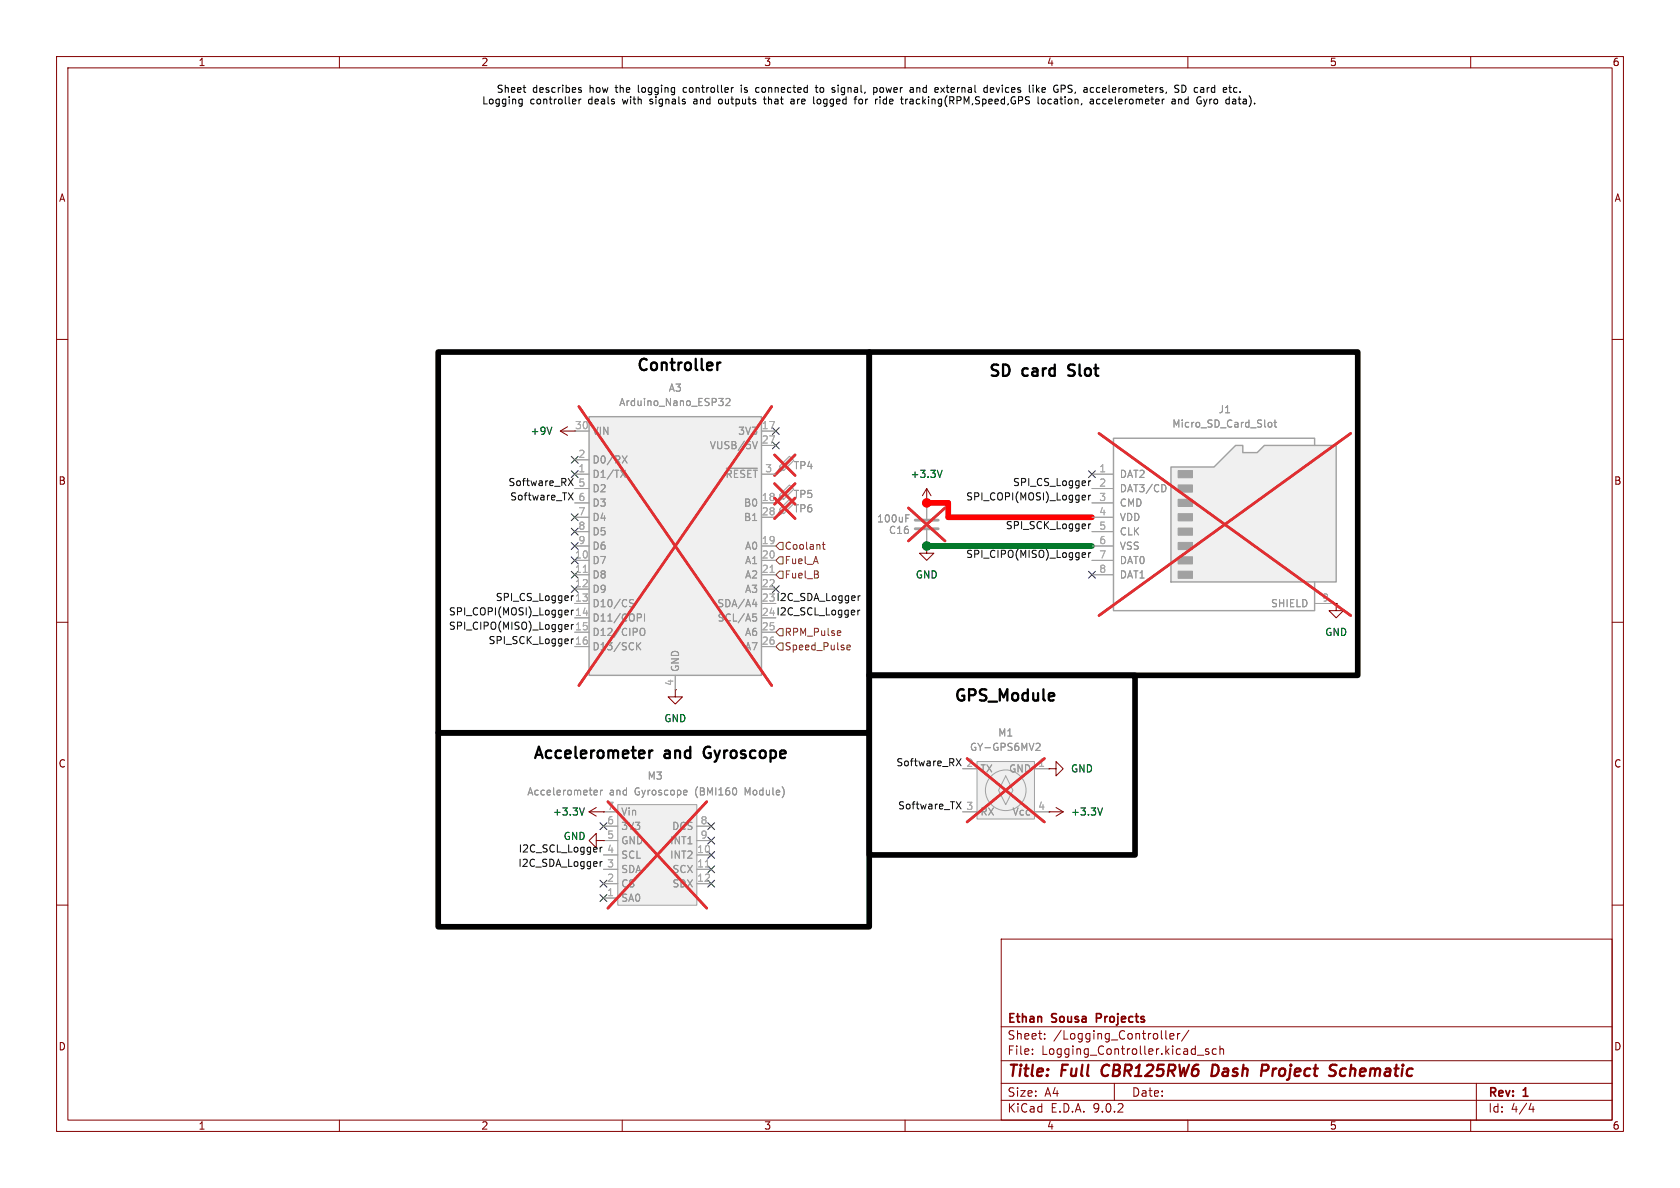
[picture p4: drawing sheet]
<svg xmlns="http://www.w3.org/2000/svg" width="297mm" height="210mm" viewBox="0 0 297 210" stroke-linecap="round" stroke-linejoin="round" font-family="sans-serif">
<g fill="none" stroke="#840000" stroke-width=".18">
<path d="M10 10h277v190h-277zM12 12h273v186h-273zM60 10v2M110 10v2M160 10v2M210 10v2M260 10v2M10 60h2M99.1 76.2l1.2 .8M99.1 76.2h2.5M100.3 75.4l-1.2 .8M285 60h2"/>
<path d="M10 110h2M285 110h2M119.4 121.9v1.3h1.2l-1.2 1.3-1.3-1.3h1.3M185.4 135.9h1.3v-1.3l1.3 1.3-1.3 1.3v-1.3M185.4 135.9h.1M185.4 143.5h.1M185.4 143.5h2.6M186.7 142.7l1.3 .8M188 143.5l-1.3 .8M10 160h2M177 166h108v32h-108zM285 160h2"/>
<path d="M60 198v2M110 198v2M160 198v2M177 194.5h108M177 191.5h108M177 187.5h108M177 181.5h108M182.5 186.3v.1M182.5 185.5v.1M184.7 183.6v.1M184.7 182.8v.1M197 191.5v3"/>
<path d="M206.1 182.2v1.3l.2 .2M206.8 183.2l.7-.1v-.3l-.5-.1-.2 .2 .1 .7h.6M208.2 182.7v1M208.6 182.7l-.3 .1-.1 .2M210 198v2M210.2 182.1l-1.3 2M211.7 186.5h1.1M213.7 185.5l-.4-.1-.2 .2 .1 .2 .5 .2v.3h-.6M215 185.5l-.4-.1-.3 .3v.4l.2 .2h.5M215.7 185.5l.2-.1 .3 .1 .1 .9M215.7 184.9v1.5M260 198v2"/>
<path d="M261 191.5v6.5M270.7 195l-.4 1.1h.9M271 195.6v1"/>
</g>
<path d="M195 188.5a1.27 1.27 0 0 0 0 1.6M215.2 188.3l-.8-.1-.2 2h.4l.5-.3M223.2 188.2l.9 .1a.58 .58 0 0 1-.3 1h-.8M236 189.4a.44 .44 0 0 1 0 .6M236 188.2l.3 .1M237.8 188.9a.66 .66 0 0 0-.9 .4v.7l.3 .2h.4" fill="none" stroke="#840000" stroke-width=".4"/>
<path d="M193.8 180h.6M194.4 179.2h-.6v1.5" fill="none" stroke="#840000" stroke-width=".3"/>
<path d="M97.6 75.5l-.5 1.3M194.9 142.8l-.4 1.3" fill="none" stroke="#006464" stroke-width=".18"/>
<path d="M172.7 134.6h10.2v10.2h-10.2z" fill="#f0f0f0"/>
<g fill="none" stroke="#a1a1a1" stroke-width=".18">
<path d="M170.2 135.9h2.5M172.7 134.6h10.2v10.2h-10.2zM177.8 137.2l1.3 2.5-1.3 2.5-1.3-2.5zM182.9 135.9h2.5M170.2 143.5h2.5M182.9 143.5h2.5"/>
<circle cx="177.8" cy="139.7" r="3.6"/>
</g>
<path d="M183.3 131.4l.5 .1 .1 .3-.8 .9h.8" fill="none" stroke="#989898" stroke-width=".18"/>
<path d="M171 134.1l13.6 11.2M184.6 134.1l-13.6 11.2" fill="none" stroke="#e12e31" stroke-width=".46"/>
<path d="M109.2 142.2h14v17.8h-14z" fill="#f0f0f0"/>
<g fill="none" stroke="#a1a1a1" stroke-width=".18">
<path d="M106.7 143.5h2.5M106.7 146.1h2.5M106.7 148.6h2.5M106.7 151.1h2.5M106.7 153.7h2.5M106.7 156.2h2.5M106.7 158.8h2.5M109.2 142.2h14v17.8h-14zM123.2 146.1h2.5M123.2 148.6h2.5M123.2 151.1h2.5M123.2 153.7h2.5"/>
<path d="M123.2 156.2h2.5"/>
</g>
<path d="M124.7 153.3h.7" fill="none" stroke="#aaa" stroke-width=".18"/>
<path d="M105.1 139.7h.3l.2 .3-.6 .1M106.2 139.7v.8M106.5 139.7l-.3 .2M121.4 139.7l.1 .3-.6 .1M105.1 140.5h.5" fill="none" stroke="#989898" stroke-width=".18"/>
<path d="M107.5 141.7l17.4 18.8M124.9 141.7l-17.4 18.8" fill="none" stroke="#e12e31" stroke-width=".46"/>
<path d="M207 82.6h7.6l3.8-3.9h1.3v1.3h2.5l1.3-1.3h12.7v24.2h-29.2z" fill="#f0f0f0"/>
<path d="M232.4 78.7v-1.2h-35.6v30.5h35.6v-5.1M207 82.6h7.6l3.8-3.9h1.3v1.3h2.5l1.3-1.3h12.7v24.2h-29.2z" fill="none" stroke="#a1a1a1" stroke-width=".25"/>
<g fill="#a1a1a1" stroke="#a1a1a1" stroke-width=".18">
<path d="M208.3 83.2h2.5v1.3h-2.5z"/>
<path d="M208.3 85.7h2.5v1.3h-2.5z"/>
<path d="M208.3 88.3h2.5v1.2h-2.5z"/>
<path d="M208.3 90.8h2.5v1.3h-2.5z"/>
<path d="M208.3 93.3h2.5v1.3h-2.5z"/>
<path d="M208.3 95.9h2.5v1.3h-2.5z"/>
<path d="M208.3 98.4h2.5v1.3h-2.5z"/>
<path d="M208.3 101h2.5v1.2h-2.5z"/>
</g>
<path d="M193 83.8h3.8M193 86.4h3.8M193 88.9h3.8M193 91.4h3.8M193 94h3.8M193 96.5h3.8M193 99.1h3.8M193 101.6h3.8M232.4 106.7h3.8" fill="none" stroke="#a1a1a1" stroke-width=".18"/>
<path d="M224.3 74.7h.3l.3 .2-.2 .5h-.4M225.2 74.7h.5M225.4 74.2v1.1l.3 .2M205.9 85.7l.2 .5-.2 .7" fill="none" stroke="#989898" stroke-width=".18"/>
<path d="M194.3 76.6l44.5 32.2M238.8 76.6l-44.5 32.2" fill="none" stroke="#e12e31" stroke-width=".46"/>
<path d="M236.2 106.7v1.3h1.3l-1.3 1.2-1.3-1.2h1.3M236.2 106.7h.1M105.4 148.6v-1.3l-1.3 1.3 1.3 1.3v-1.3h1.3M106.7 148.6h.1" fill="none" stroke="#840000" stroke-width=".18"/>
<path d="M137.8 82.4l1.8-1.8 .7 .8-1.7 1.8z" fill="#f0f0f0"/>
<path d="M137.9 82.6l.5 .5-1.2 .7z" fill="#a1a1a1" stroke="#a1a1a1" stroke-width=".18"/>
<path d="M137.2 83.8h.1M137.8 82.4l1.8-1.8 .7 .8-1.7 1.8z" fill="none" stroke="#a1a1a1" stroke-width=".18"/>
<path d="M136.9 80.4l3.7 3.6M140.6 80.4l-3.7 3.6" fill="none" stroke="#e12e31" stroke-width=".46"/>
<path d="M104.1 73.7h30.5v45.7h-30.5z" fill="#f0f0f0"/>
<path d="M104.1 73.7h30.5v45.7h-30.5z" fill="none" stroke="#a1a1a1" stroke-width=".25"/>
<g fill="none" stroke="#a1a1a1" stroke-width=".18">
<path d="M101.6 76.2h2.5M134.6 76.2h2.6M134.6 78.7h2.6M101.6 81.3h2.5M101.6 83.8h2.5M101.6 86.4h2.5M101.6 88.9h2.5M101.6 91.4h2.5M101.6 94h2.5M101.6 96.5h2.5M101.6 99.1h2.5M134.6 83.8h2.6"/>
<path d="M134.6 88.9h2.6M134.6 91.4h2.6M134.6 96.5h2.6M134.6 99.1h2.6M163.8 88.9v2.8M163.8 93.7v2.8M101.6 101.6h2.5M101.6 104.1h2.5M101.6 106.7h2.5M101.6 109.2h2.5M101.6 111.8h2.5M101.6 114.3h2.5"/>
<path d="M119.4 119.4v2.5M134.6 101.6h2.6M134.6 104.1h2.6M134.6 111.8h2.6M134.6 114.3h2.6"/>
</g>
<g fill="none" stroke="#989898" stroke-width=".18">
<path d="M127.1 70.4h.7l-.4 .5M127.6 70.9l.2 .3v.3l-.2 .2M128.3 70.6l.5-.2 .3 .4-.8 .9h.8M133 78l.5 1.3 .4-1.3M109.7 83.1l.9 1.3M110 80.6l.9 1.3M110.6 83.1l-.9 1.3M110.9 80.6l-.9 1.3M128.4 82.8h5.5M160.1 91.6h.5M160.1 91h.6M111.3 106.5l.6 .2 .1 .3-.2 .3-.5-.1"/>
<path d="M112 106.1l-.5-.1-.2 .1M112.7 114.2l.6 .7M113.2 108.5l.2 .3-.1 .3-.1 .1M113.2 111.3l.3-.2a.43 .43 0 0 1 .5 .4v.4a.43 .43 0 0 1-.3 .4 .43 .43 0 0 1-.5-.1M113.3 113.6l-.8 .7M113.9 108.5v1.3M133 106.8h.8M133.1 108.5h.6M133.2 109h.3l.3 .3-.2 .4-.4 .1M133.6 106.4v.9"/>
</g>
<path d="M103.1 101.2h.7M136.1 101.2h.8" fill="none" stroke="#aaa" stroke-width=".18"/>
<path d="M102.3 71.9l34.1 49.3M136.4 71.9l-34.1 49.3M160.6 89.8l6.5 5.8M167.1 89.8l-6.5 5.8" fill="none" stroke="#e12e31" stroke-width=".46"/>
<path d="M163.8 88.9h.1M163.8 86.4l-.7 1.2M163.8 86.4l.8 1.2M163.8 86.4v2.5" fill="none" stroke="#840000" stroke-width=".18"/>
<path d="M166.6 83.1l-.5 1.3" fill="none" stroke="#006464" stroke-width=".18"/>
<path d="M161.8 93.5h4.1M161.8 91.9h4.1" fill="none" stroke="#a1a1a1" stroke-width=".51"/>
<path d="M137.8 90l1.8-1.7 .7 .7-1.7 1.8z" fill="#f0f0f0"/>
<path d="M137.9 90.2l.5 .5-1.2 .7z" fill="#a1a1a1" stroke="#a1a1a1" stroke-width=".18"/>
<path d="M137.2 91.4h.1M137.8 90l1.8-1.7 .7 .7-1.7 1.8z" fill="none" stroke="#a1a1a1" stroke-width=".18"/>
<path d="M136.9 88l3.7 3.7M140.6 88l-3.7 3.7" fill="none" stroke="#e12e31" stroke-width=".46"/>
<path d="M137.8 87.5l1.8-1.8 .7 .8-1.7 1.8z" fill="#f0f0f0"/>
<path d="M137.9 87.6l.5 .5-1.2 .8z" fill="#a1a1a1" stroke="#a1a1a1" stroke-width=".18"/>
<g fill="none" stroke="#a1a1a1" stroke-width=".18">
<path d="M101.6 76.2h2.5M134.6 76.2h2.6M134.6 78.7h2.6M101.6 83.8h2.5M101.6 86.4h2.5M101.6 88.9h2.5M101.6 91.4h2.5M101.6 94h2.5M101.6 96.5h2.5M101.6 99.1h2.5M101.6 81.3h2.5M134.6 83.8h2.6"/>
<path d="M134.6 88.9h2.6M134.6 91.4h2.6M134.6 96.5h2.6M134.6 99.1h2.6M137.2 88.9h.1M137.2 83.8h.1M137.2 91.4h.1M137.8 87.5l1.8-1.8 .7 .8-1.7 1.8zM163.8 88.9v2.8M163.8 93.7v2.8M193 83.8h3.8M193 86.4h3.8"/>
<path d="M193 88.9h3.8M193 91.4h3.8M193 94h3.8M193 96.5h3.8M193 99.1h3.8M101.6 101.6h2.5M101.6 106.7h2.5M101.6 104.1h2.5M101.6 109.2h2.5M101.6 111.8h2.5M101.6 114.3h2.5M119.4 119.4v2.5"/>
<path d="M134.6 101.6h2.6M134.6 104.1h2.6M134.6 111.8h2.6M134.6 114.3h2.6M193 101.6h3.8M232.4 106.7h3.8M170.2 135.9h2.5M182.9 135.9h2.5M106.7 143.5h2.5M106.7 146.1h2.5M106.7 148.6h2.5M106.7 151.1h2.5"/>
<path d="M106.7 153.7h2.5M106.7 156.2h2.5M106.7 158.8h2.5M123.2 146.1h2.5M123.2 148.6h2.5M123.2 151.1h2.5M123.2 153.7h2.5M123.2 156.2h2.5M170.2 143.5h2.5M182.9 143.5h2.5"/>
</g>
<g fill="none" stroke="#e12e31" stroke-width=".46">
<path d="M102.3 71.9l34.1 49.3M136.4 71.9l-34.1 49.3M194.3 76.6l44.5 32.2M238.8 76.6l-44.5 32.2M136.9 85.5l3.7 3.6M136.9 80.4l3.7 3.6M136.9 88l3.7 3.7M140.6 85.5l-3.7 3.6M140.6 80.4l-3.7 3.6M140.6 88l-3.7 3.7M160.6 89.8l6.5 5.8M167.1 89.8l-6.5 5.8"/>
<path d="M171 134.1l13.6 11.2M184.6 134.1l-13.6 11.2M107.5 141.7l17.4 18.8M124.9 141.7l-17.4 18.8"/>
</g>
<path d="M163.8 96.5v1.3h1.3l-1.3 1.3-1.2-1.3h1.2M163.8 96.5h.1M163.8 88.9h.1M236.2 106.7h.1M185.4 135.9h.1M104.1 143.5l1.3 .8M104.1 143.5h2.6M105.4 142.7l-1.3 .8M106.7 143.5h.1M106.7 148.6h.1M185.4 143.5h.1" fill="none" stroke="#840000" stroke-width=".18"/>
<path d="M97.6 75.5l-.5 1.3M166.6 83.1l-.5 1.3M103.3 142.8l-.4 1.3M194.9 142.8l-.4 1.3" fill="none" stroke="#006464" stroke-width=".18"/>
<path d="M137.2 99.1l.6-.7h.6v1.3h-.6zM137.2 96.5l.6-.6h.6v1.3h-.6zM145.4 96.3h.5M145.6 95.8v1.1l.3 .2M137.2 114.3l.6-.6h.6v1.2h-.6zM137.8 111.1h.6v1.3h-.6l-.6-.6zM137.8 101h.6v1.2h-.6l-.6-.6zM148.5 111.5l.1 .3-.6 .1M148.6 112.3h-.1M149.7 114.5l.6-.2v-.2l-.4-.1-.2 .2 .1 .6h.5" fill="none" stroke="#725600" stroke-width=".18"/>
<g fill="none" stroke="#0f0f0f" stroke-width=".18">
<path d="M100.5 87.1l.8 1.3M100.5 84.6l.8 1.2M101.3 87.1l-.8 1.3M101.3 84.6l-.8 1.2M191.5 87.5l.4 .1v.2l-.6 .2M191.5 97.7l.4 .1v.2l-.6 .1M191.9 88.3l-.4 .1M191.9 98.5h-.4M192.5 85v.8M192.5 87.5v.9M192.5 92.6v.9M192.5 97.7v.8"/>
<path d="M192.8 85l-.3 .2M192.8 92.6l-.3 .3M192.8 87.5l-.3 .3M192.8 97.7l-.3 .2M100 107.9h.4l.1 .3-.6 .1M100 110.4l.4 .1 .1 .2-.6 .1M100.4 108.6l-.4 .1M100.4 111.2h-.4M101 107.9v.8M101 110.4v.8M101 112.9v.9M101.1 113l-.1 .2"/>
<path d="M101.1 107.9l-.1 .2M101.1 110.5l-.1 .1M151.7 107.9v.8M151.7 105.3v.9M152 107.9l-.3 .2M152.1 105.3l-.4 .3M169.1 134.1l.8 1.3M169.9 134.1l-.8 1.3M106.1 149.8v.8M106.1 152.3v.9M106.5 149.8l-.4 .2M106.5 152.3l-.4 .3"/>
<path d="M169.1 141.7l.8 1.3M169.9 141.7l-.8 1.3"/>
</g>
<path d="M163.8 88.9h3.8v2.5h25.4" fill="none" stroke="#f00" stroke-width="1"/>
<path d="M163.8 96.5h29.2" fill="none" stroke="#008400" stroke-width="1"/>
<g fill="none" stroke="#000084" stroke-width=".18">
<path d="M136.6 78.1l1.2 1.2M136.6 75.6l1.2 1.2M137.8 78.1l-1.2 1.2M137.8 75.6l-1.2 1.2M101 83.2l1.2 1.2M101 93.4l1.2 1.2M101 80.7l1.2 1.2M101 98.5l1.2 1.2M101 90.8l1.2 1.2M101 95.9l1.2 1.2M102.2 83.2l-1.2 1.2M102.2 93.4l-1.2 1.2"/>
<path d="M102.2 80.7l-1.2 1.2M102.2 98.5l-1.2 1.2M102.2 90.8l-1.2 1.2M102.2 95.9l-1.2 1.2M192.4 83.2l1.2 1.2M193.6 83.2l-1.2 1.2M101 103.5l1.2 1.2M101 101l1.2 1.2M102.2 103.5l-1.2 1.2M102.2 101l-1.2 1.2M136.6 103.5l1.2 1.2M137.8 103.5l-1.2 1.2"/>
<path d="M192.4 101l1.2 1.2M193.6 101l-1.2 1.2M106.1 158.1l1.2 1.3M106.1 155.6l1.2 1.2M106.1 145.4l1.2 1.3M107.3 158.1l-1.2 1.3M107.3 155.6l-1.2 1.2M107.3 145.4l-1.2 1.3M125.1 155.6l1.2 1.2M125.1 148l1.2 1.2M125.1 153.1l1.2 1.2M125.1 145.4l1.2 1.3"/>
<path d="M125.1 150.5l1.2 1.2M126.3 155.6l-1.2 1.2M126.3 148l-1.2 1.2M126.3 153.1l-1.2 1.2M126.3 145.4l-1.2 1.3M126.3 150.5l-1.2 1.2"/>
</g>
<path d="M126.8 64.1v1.3M127.4 64.1a.51 .51 0 0 0-.6 .4M114.8 132.7v1.3M115.4 132.7a.51 .51 0 0 0-.6 .4" fill="none" stroke="#000" stroke-width=".4"/>
<g fill="none" stroke="#000" stroke-width=".18">
<path d="M91.8 18.3h.5M91.8 17.6h.5M92.3 17.5v1.1l-.1 .1-.3 .1M92.5 15.5h.5M92.8 16.3h.2M101.4 17.5l.4 .1v.2l-.6 .1M101.8 18.3l-.4 .1M102.3 15.7l.5 .4-.2 .2h-.3M102.4 17.5v.9M102.7 17.5l-.3 .3M102.7 15.5h-.3l-.1 .2M121 15.5l-.2 .2v.4l.2 .2"/>
<path d="M122.8 17.5l-.1 .1M122.8 17.9l-.2 .2 .2 .3M127.5 17.5l-.3 .1-.2 .2 .1 .4 .4 .2M129.7 15.5l-.4 .2M131.1 15.1v.1M131.1 15.5v.8M133.7 16.2l.1 .1h.4M134.2 15.5h-.4l-.1 .1M135 17.5h.4M135.1 17.1v1.1l.3 .2M139.9 17.6h.4l.1 .8M140.4 17.8l-.4 .1-.2 .2 .2 .3 .4-.1"/>
<path d="M144.1 15.5h.5M144.3 15.1v1l.3 .2M144.9 17.5l-.3 .1-.2 .2 .1 .4 .4 .2M147.4 15.9l.2 .2-.2 .2M147.4 15.5h.2M151.2 17.3v1.1M151.9 17.6l-.1 .5 .1 .2 .3 .1M154.5 15.5h.3l.3 .2-.2 .6h-.4M154.5 15.5v1.2M155.6 17.5v.9M155.6 17.1v.1M155.6 15.6v.6"/>
<path d="M156.2 17.6v.6M160.2 17.6l-.1 .2M162.1 15.5v.8M162.3 15.5l-.2 .1M166.3 15.5l.7 .8M167 15.5l-.7 .8M174 15.5h.5M174 16.3h.5M174.5 15.1v1.2M175.7 15.7l-.2-.2h-.2l-.2 .2v.6h.5M175.7 15.8l-.6 .1M183.2 15.1v1.2"/>
<path d="M183.4 15.8l.3 .5M183.5 17.1v1.1l.2 .2M183.7 15.5l-.5 .5M184.2 17.6l.2-.1 .3 .1 .1 .5-.1 .2-.3 .1-.2-.2zM187.6 15.1h.5l.2 .2-.1 .4h-.6M192.8 18.3h.5M192.8 17.6h.5v.8M193.3 17.8l-.5 .1M193.9 15.5l-.1 .2 .1 .6M194.5 17.6l-.4-.1-.2 .3 .1 .5h.5M207.2 17.6h.5l.1 .8M207.8 17.8l-.5 .1-.1 .2 .1 .3 .5-.1"/>
<path d="M208.4 17.5v.9M208.4 17.6l.2-.1 .3 .1v.8M208.4 15.1h-.5l-.2 .1v.3l.6 .3 .1 .3-.2 .2h-.5M208.9 15.1a.64 .64 0 0 1 .8 .6 .64 .64 0 0 1-.8 .6zM213.4 17.5l-.3 .9M213.9 17.5v.9M214 17.6l-.1 .2M218.3 15.5h.4M218.7 16.3h-.4M218.9 17.5h.5M219.1 17.1v1.1l.3 .2M219.2 16.2v.1"/>
<path d="M220.8 16.9l.2 .3"/>
</g>
<path d="M77.5 62.2h76.2v67.3h-76.2zM153.7 62.2h86.3v57.2h-86.3zM153.7 119.4h47v31.7h-47zM77.5 129.5h76.2v34.3h-76.2z" fill="none" stroke="#000" stroke-width="1"/>
<g fill="none" stroke="#989898" stroke-width=".18">
<path d="M127.1 70.4h.7l-.4 .5M127.6 70.9l.2 .3v.3l-.2 .2M128.3 70.6l.5-.2 .3 .4-.8 .9h.8M133 78l.5 1.3 .4-1.3M224.3 74.7h.3l.3 .2-.2 .5h-.4M225.2 74.7h.5M225.4 74.2v1.1l.3 .2M109.7 83.1l.9 1.3M110 80.6l.9 1.3M110.6 83.1l-.9 1.3M110.9 80.6l-.9 1.3M128.4 82.8h5.5"/>
<path d="M160.1 91.6h.5M160.1 91h.6M205.9 85.7l.2 .5-.2 .7M111.3 106.5l.6 .2 .1 .3-.2 .3-.5-.1M112 106.1l-.5-.1-.2 .1M112.7 114.2l.6 .7M113.2 108.5l.2 .3-.1 .3-.1 .1M113.2 111.3l.3-.2a.43 .43 0 0 1 .5 .4v.4a.43 .43 0 0 1-.3 .4 .43 .43 0 0 1-.5-.1M113.3 113.6l-.8 .7M113.9 108.5v1.3M133 106.8h.8M133.1 108.5h.6"/>
<path d="M133.2 109h.3l.3 .3-.2 .4-.4 .1M133.6 106.4v.9M105.1 139.7h.3l.2 .3-.6 .1M106.2 139.7v.8M106.5 139.7l-.3 .2M121.4 139.7l.1 .3-.6 .1M183.3 131.4l.5 .1 .1 .3-.8 .9h.8M105.1 140.5h.5"/>
</g>
<path d="M103.1 101.2h.7M136.1 101.2h.8M124.7 153.3h.7" fill="none" stroke="#aaa" stroke-width=".18"/>
<circle cx="163.8" cy="88.9" r=".75" fill="#f00" stroke="#f00" stroke-width=".18"/>
<circle cx="163.8" cy="96.5" r=".75" fill="#008400" stroke="#008400" stroke-width=".18"/>
<g font-size="2.8">
<text x="112.3" y="66.1">Controller</text>
<text x="174.5" y="67.1">SD</text>
<text x="180.8" y="67.1">card</text>
<text x="189.7" y="67.1">Slot</text>
<text x="168.4" y="124.5">GPS_Module</text>
<text x="94" y="134.7">Accelerometer</text>
<text x="117.5" y="134.7">and</text>
<text x="125.2" y="134.7">Gyroscope</text>
</g>
<g font-size="2.8" fill="#840000">
<text x="178" y="190.9">Title:</text>
<text x="187.7" y="190.9">Full</text>
<text x="195.6" y="190.9">CBR125RW6</text>
<text x="215.8" y="190.9">Dash</text>
<text x="225.4" y="190.9">Project</text>
<text x="238.3" y="190.9">Schematic</text>
</g>
<g font-size="2.1" fill="#840000">
<text x="178" y="184">Sheet:</text>
<text x="178" y="181.2">Ethan</text>
<text x="186" y="181.2">Sousa</text>
<text x="186.2" y="184">/Logging_Controller/</text>
<text x="194.5" y="181.2">Projects</text>
<text x="178" y="186.7">File:</text>
<text x="184.1" y="186.7">Logging_Controller.kicad_sch</text>
<text x="178" y="196.9">KiCad</text>
<text x="178" y="194.1">Size:</text>
<text x="184.7" y="194.1">A4</text>
<text x="185.7" y="196.9">E.D.A.</text>
<text x="193.3" y="196.9">9.0.2</text>
<text x="200" y="194.1">Date:</text>
<text x="263" y="194.3">Rev:</text>
<text x="263" y="196.9">Id:</text>
<text x="267.1" y="196.9">4/4</text>
<text x="269.4" y="194.3">1</text>
</g>
<g font-size="1.8" fill="#840000">
<text x="35" y="11.9">1</text>
<text x="85" y="11.9">2</text>
<text x="135" y="11.9">3</text>
<text x="185" y="11.9">4</text>
<text x="235" y="11.9">5</text>
<text x="285" y="11.9">6</text>
<text x="10.3" y="35.9">A</text>
<text x="285.3" y="35.9">A</text>
<text x="10.3" y="85.9">B</text>
<text x="285.3" y="85.9">B</text>
<text x="10.3" y="135.9">C</text>
<text x="285.3" y="135.9">C</text>
<text x="10.3" y="185.9">D</text>
<text x="285.3" y="185.9">D</text>
<text x="35" y="199.9">1</text>
<text x="85" y="199.9">2</text>
<text x="135" y="199.9">3</text>
<text x="185" y="199.9">4</text>
<text x="235" y="199.9">5</text>
<text x="285" y="199.9">6</text>
</g>
<g font-size="1.8">
<text x="87.7" y="16.6">Sheet</text>
<text x="94.1" y="16.6">describes</text>
<text x="104.3" y="16.6">how</text>
<text x="109.1" y="16.6">the</text>
<text x="113.3" y="16.6">logging</text>
<text x="121.4" y="16.6">controller</text>
<text x="131.9" y="16.6">is</text>
<text x="134.7" y="16.6">connected</text>
<text x="145.5" y="16.6">to</text>
<text x="148.6" y="16.6">signal,</text>
<text x="156.1" y="16.6">power</text>
<text x="162.8" y="16.6">and</text>
<text x="167.4" y="16.6">external</text>
<text x="176.2" y="16.6">devices</text>
<text x="184.4" y="16.6">like</text>
<text x="189" y="16.6">GPS,</text>
<text x="194.5" y="16.6">accelerometers,</text>
<text x="210.8" y="16.6">SD card</text>
<text x="85.1" y="18.7">Logging</text>
<text x="93.7" y="18.7">controller</text>
<text x="104.1" y="18.7">deals</text>
<text x="110.4" y="18.7">with</text>
<text x="115.3" y="18.7">signals</text>
<text x="123.3" y="18.7">and</text>
<text x="127.9" y="18.7">outputs</text>
<text x="136.2" y="18.7">that</text>
<text x="141.1" y="18.7">are</text>
<text x="145.3" y="18.7">logged</text>
<text x="152.8" y="18.7">for</text>
<text x="156.6" y="18.7">ride</text>
<text x="161.4" y="18.7">tracking(RPM,Speed,GPS</text>
<text x="185.8" y="18.7">location,</text>
<text x="195.2" y="18.7">accelerometer</text>
<text x="209.9" y="18.7">and</text>
<text x="214.5" y="18.7">Gyro</text>
<text x="219.8" y="18.7">data).</text>
</g>
<g font-size="1.8" fill="#989898">
<text x="109.4" y="72">Arduino_Nano_ESP32</text>
<text x="118.1" y="69.4">A3</text>
<text x="104.6" y="77.1">VIN</text>
<text x="130.4" y="77.1">3V3</text>
<text x="207.2" y="75.8">Micro_SD_Card_Slot</text>
<text x="215.3" y="73.3">J1</text>
<text x="104.6" y="82.1">D0/RX</text>
<text x="125.4" y="79.6">VUSB/5V</text>
<text x="140.2" y="83.2">TP4</text>
<text x="104.6" y="84.7">D1/TX</text>
<text x="104.6" y="87.2">D2</text>
<text x="104.6" y="89.8">D3</text>
<text x="128.2" y="84.7">~{RESET}</text>
<text x="131.4" y="89.8">B0</text>
<text x="140.2" y="88.2">TP5</text>
<text x="197.9" y="84.7">DAT2</text>
<text x="197.9" y="87.2">DAT3/CD</text>
<text x="197.9" y="89.8">CMD</text>
<text x="104.6" y="92.3">D4</text>
<text x="104.6" y="94.8">D5</text>
<text x="131.4" y="92.3">B1</text>
<text x="140.2" y="90.8">TP6</text>
<text x="155" y="92.6">100uF</text>
<text x="157.1" y="94.6">C16</text>
<text x="197.9" y="92.3">VDD</text>
<text x="197.9" y="94.8">CLK</text>
<text x="104.6" y="97.4">D6</text>
<text x="104.6" y="99.9">D7</text>
<text x="131.6" y="97.4">A0</text>
<text x="131.6" y="99.9">A1</text>
<text x="197.9" y="97.4">VSS</text>
<text x="197.9" y="99.9">DAT0</text>
<text x="104.6" y="102.5">D8</text>
<text x="104.6" y="105">D9</text>
<text x="104.6" y="107.5">D10/CS</text>
<text x="126.7" y="107.5">SDA/A4</text>
<text x="131.6" y="102.5">A2</text>
<text x="131.6" y="105">A3</text>
<text x="197.9" y="102.5">DAT1</text>
<text x="224.6" y="107.5">SHIELD</text>
<text x="104.6" y="110.1">D11/COPI</text>
<text x="104.6" y="112.6">D12/CIPO</text>
<text x="126.8" y="110.1">SCL/A5</text>
<text x="131.6" y="112.6">A6</text>
<text x="104.6" y="115.2">D13/SCK</text>
<text x="120.2" y="118.9" transform="rotate(-90 120.2 118.9)">GND</text>
<text x="131.6" y="115.2">A7</text>
<text x="176.4" y="130.4">M1</text>
<text x="171.4" y="132.9">GY-GPS6MV2</text>
<text x="173.2" y="136.8">TX</text>
<text x="178.3" y="136.8">GND</text>
<text x="93.1" y="140.8">Accelerometer</text>
<text x="107.7" y="140.8">and</text>
<text x="112.3" y="140.8">Gyroscope</text>
<text x="114.4" y="138">M3</text>
<text x="123.2" y="140.8">(BMI160</text>
<text x="132.2" y="140.8">Module)</text>
<text x="109.7" y="144.4">Vin</text>
<text x="109.7" y="146.9">3V3</text>
<text x="109.7" y="149.5">GND</text>
<text x="118.4" y="149.5">INT1</text>
<text x="118.7" y="146.9">DCS</text>
<text x="173.2" y="144.4">RX</text>
<text x="178.9" y="144.4">Vcc</text>
<text x="109.7" y="152">SCL</text>
<text x="109.7" y="154.5">SDA</text>
<text x="118.4" y="152">INT2</text>
<text x="118.8" y="154.5">SCX</text>
<text x="109.7" y="157.1">CS</text>
<text x="109.7" y="159.6">SA0</text>
<text x="118.8" y="157.1">SDX</text>
</g>
<g font-size="1.8" fill="#006464">
<text x="93.7" y="77.1">+9V</text>
<text x="160.9" y="84.7">+3.3V</text>
<text x="161.8" y="102.5">GND</text>
<text x="234.2" y="112.6">GND</text>
<text x="117.3" y="127.9">GND</text>
<text x="189.2" y="136.8">GND</text>
<text x="97.6" y="144.4">+3.3V</text>
<text x="99.5" y="148.7">GND</text>
<text x="189.2" y="144.4">+3.3V</text>
</g>
<g font-size="1.8" fill="#aaa">
<text x="101.6" y="75.9">30</text>
<text x="134.6" y="75.9">17</text>
<text x="102.2" y="81">2</text>
<text x="102.2" y="83.6">1</text>
<text x="134.6" y="78.5">27</text>
<text x="135.2" y="83.6">3</text>
<text x="194.2" y="83.6">1</text>
<text x="102.2" y="86.1">5</text>
<text x="102.2" y="88.6">6</text>
<text x="134.6" y="88.6">18</text>
<text x="194.2" y="86.1">2</text>
<text x="194.2" y="88.6">3</text>
<text x="102.2" y="91.2">7</text>
<text x="102.2" y="93.7">8</text>
<text x="134.6" y="91.2">28</text>
<text x="194.2" y="91.2">4</text>
<text x="194.2" y="93.7">5</text>
<text x="101.6" y="98.8">10</text>
<text x="101.6" y="101.3">11</text>
<text x="102.2" y="96.3">9</text>
<text x="134.6" y="96.3">19</text>
<text x="134.6" y="98.8">20</text>
<text x="134.6" y="101.3">21</text>
<text x="194.2" y="96.3">6</text>
<text x="194.2" y="98.8">7</text>
<text x="194.2" y="101.3">8</text>
<text x="101.6" y="103.9">12</text>
<text x="101.6" y="106.4">13</text>
<text x="134.6" y="103.9">22</text>
<text x="134.6" y="106.4">23</text>
<text x="233.6" y="106.4">9</text>
<text x="101.6" y="109">14</text>
<text x="101.6" y="111.5">15</text>
<text x="134.6" y="111.5">25</text>
<text x="134.6" y="109">24</text>
<text x="101.6" y="114">16</text>
<text x="134.6" y="114">26</text>
<text x="119.1" y="121.4" transform="rotate(-90 119.1 121.4)">4</text>
<text x="170.7" y="135.6">2</text>
<text x="183.4" y="135.6">1</text>
<text x="107.2" y="143.3">7</text>
<text x="170.7" y="143.3">3</text>
<text x="183.4" y="143.3">4</text>
<text x="107.2" y="145.8">6</text>
<text x="107.2" y="148.3">5</text>
<text x="123.8" y="145.8">8</text>
<text x="123.8" y="148.3">9</text>
<text x="107.2" y="150.9">4</text>
<text x="107.2" y="153.4">3</text>
<text x="107.2" y="156">2</text>
<text x="123.1" y="150.9">10</text>
<text x="123.1" y="153.4">11</text>
<text x="123.1" y="156">12</text>
<text x="107.2" y="158.5">1</text>
</g>
<g font-size="1.8" fill="#0f0f0f">
<text x="89.8" y="86">Software_RX</text>
<text x="90.1" y="88.6">Software_TX</text>
<text x="170.7" y="88.6">SPI_COPI(MOSI)_Logger</text>
<text x="179" y="86">SPI_CS_Logger</text>
<text x="177.7" y="93.6">SPI_SCK_Logger</text>
<text x="170.7" y="98.7">SPI_CIPO(MISO)_Logger</text>
<text x="87.5" y="106.3">SPI_CS_Logger 13</text>
<text x="79.3" y="108.9">SPI_COPI(MOSI)_Logger</text>
<text x="79.3" y="111.4">SPI_CIPO(MISO)_Logger</text>
<text x="86.3" y="114">SPI_SCK_Logger</text>
<text x="158.4" y="135.5">Software_RX</text>
<text x="158.7" y="143.2">Software_TX</text>
<text x="91.5" y="153.3">I2C_SDA_Logger</text>
<text x="91.6" y="150.8">I2C_SCL_Logger</text>
</g>
<g font-size="1.8" fill="#725600">
<text x="138.6" y="99.9">Fuel_A</text>
<text x="138.6" y="97.4">Coolant</text>
<text x="138.6" y="102.5">Fuel_B</text>
<text x="138.6" y="112.6">RPM_Pulse</text>
<text x="138.6" y="115.2">Speed_Pulse</text>
</g>
<g font-size="1.8" fill="#a1a1a1">
<text x="134.6" y="106.4">23 I2C_SDA_Logger</text>
<text x="134.6" y="109">24 I2C_SCL_Logger</text>
</g>
</svg>
